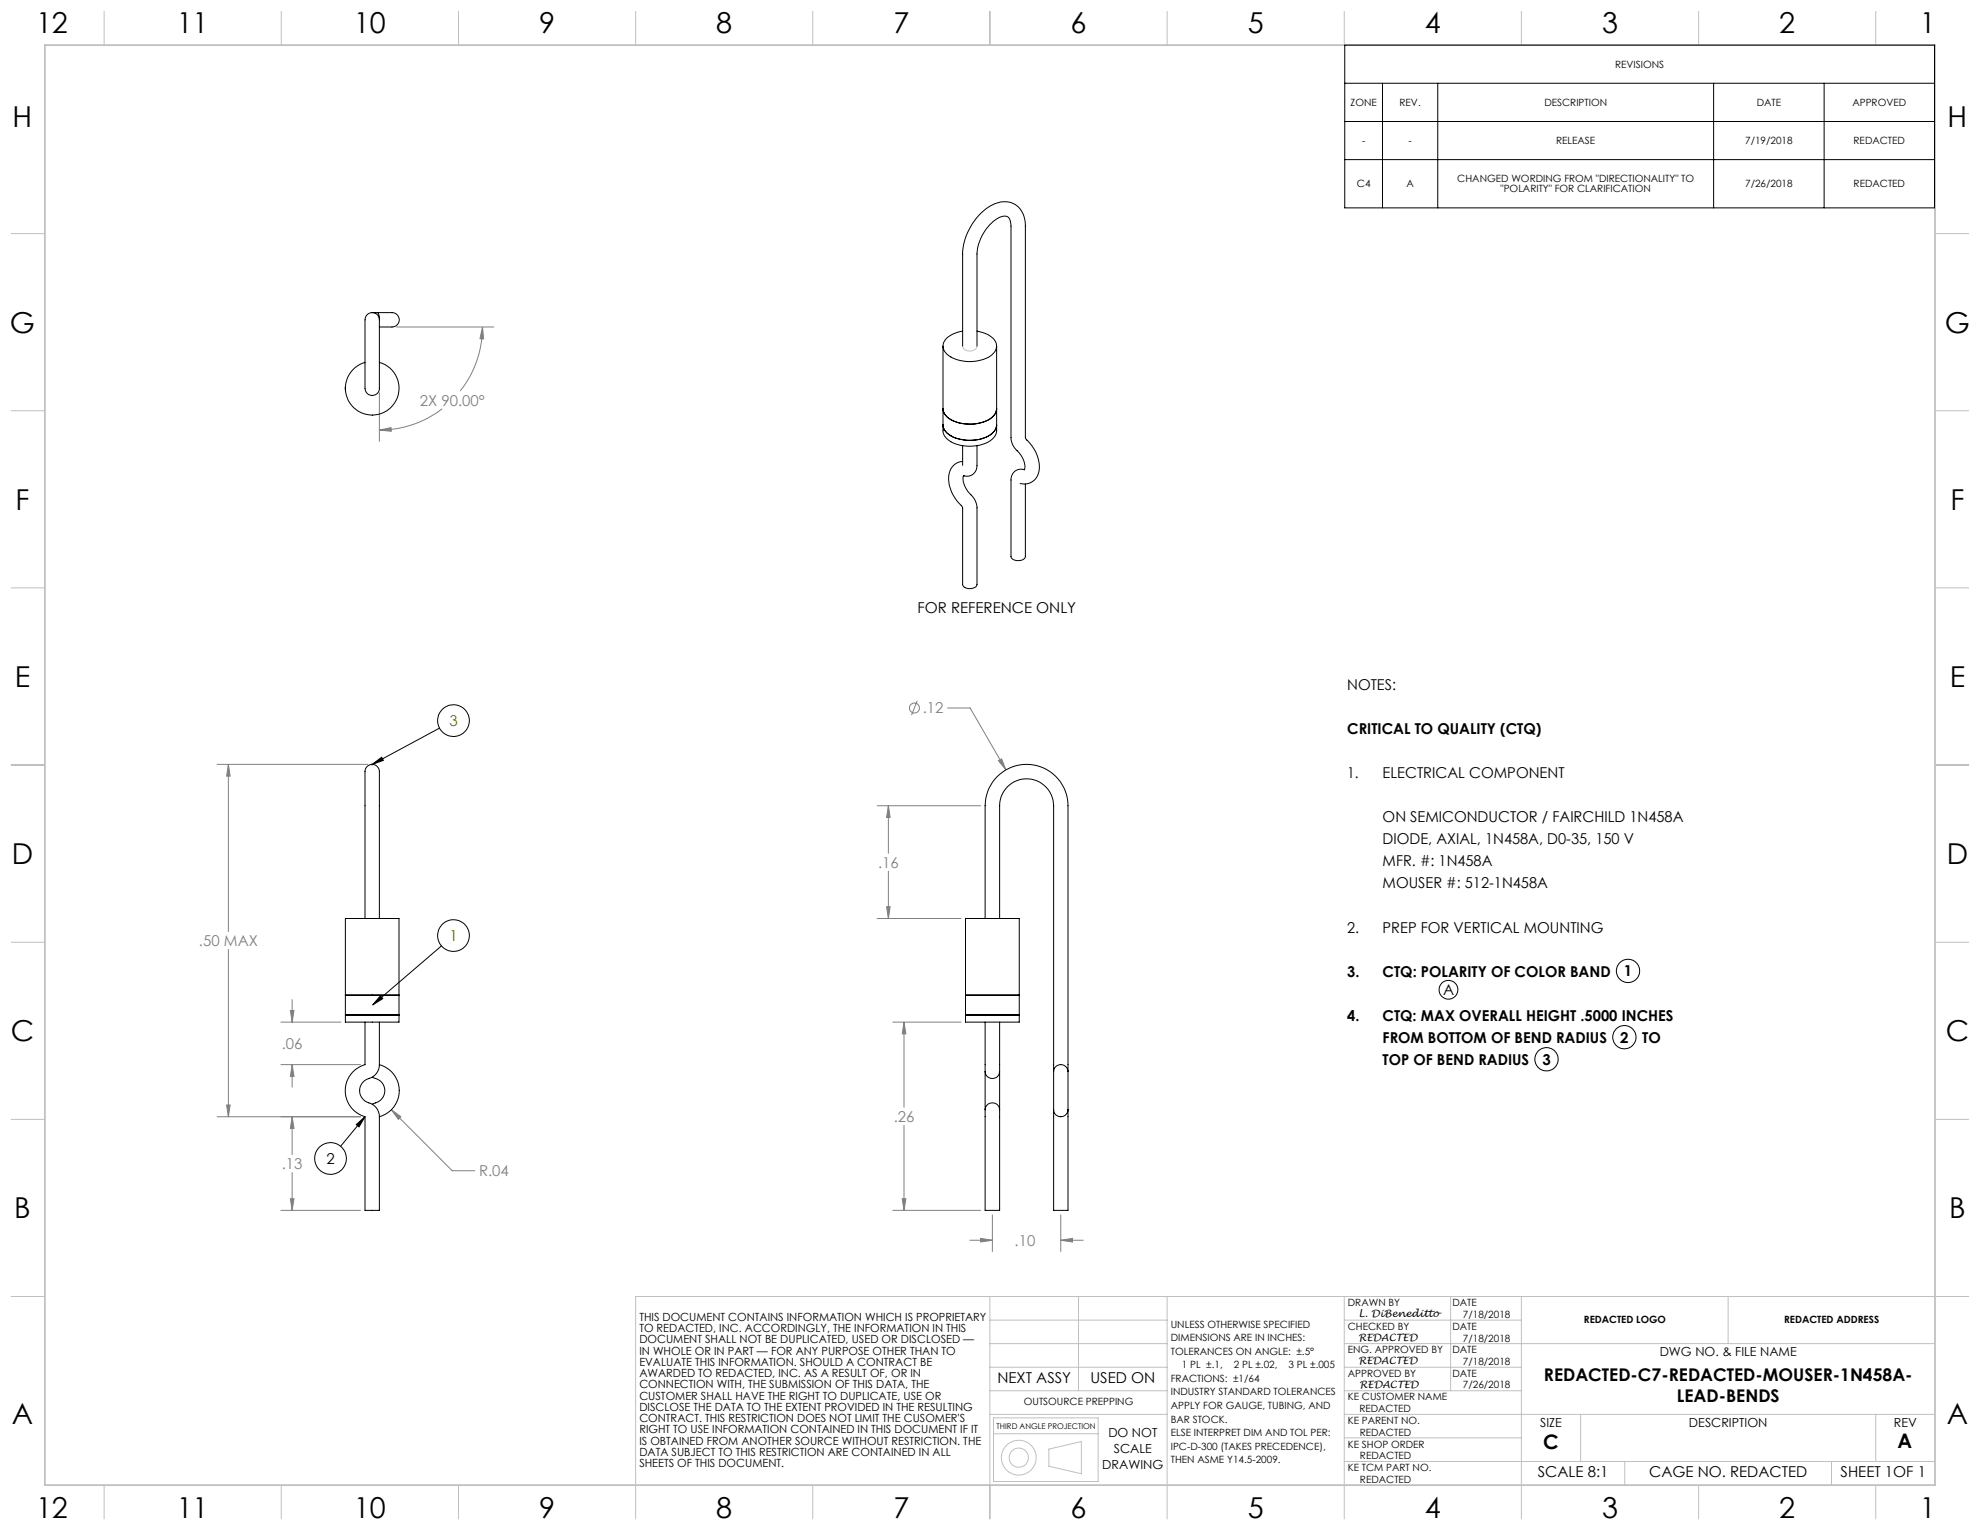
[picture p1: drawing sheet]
<svg xmlns="http://www.w3.org/2000/svg" width="559mm" height="432mm" viewBox="0 0 559 432" stroke-linecap="round" stroke-linejoin="round" font-family="sans-serif">
<g fill="none" stroke="#808080" stroke-width=".28">
<path d="M111.9 92.3h27.4M136.2 92.3l.3 3.3h-1zM136.2 92.3a28.9 28.9 0 0 1-6.3 18M107.1 110.8v13.8M124.8 115.4a29.4 29.4 0 0 1-17.7 6M107.1 121.4l3.2-.7 .1 1zM258.9 197.8l-1.7 4M267.4 199.8h6.4l10.1 17.5M61.3 215.7h42.5M64.5 215.7l.4 3.3h-.9zM64.5 215.7v47.2M281.8 214.7l.9-.5 1.2 3.1z"/>
<path d="M247.5 227.4h29.3M250.7 227.4v13.4M250.7 227.4l.5 3.3h-1zM247.5 259.2h23.7M250.2 255.9h1l-.5 3.3zM250.7 245.9v13.3M64.5 268v47.2M79.3 288.5h16.9M82 285.2h1l-.6 3.3zM82.4 282.1v6.4M252 288.5h19.2M255.1 288.5v24"/>
<path d="M255.1 288.5l.6 3.3h-1.1zM61.3 315.2h40.4M64 311.9h.9l-.4 3.3zM79.3 300.5h22.4M82.4 300.5v6.3M82.4 315.2v10.7M82.4 315.2l.6 3.3h-1zM82.4 300.5l.6 3.3h-1zM110.5 313.2l17.1 17.2h6.4M110.5 313.2l2.6 2-.7 .7zM255.1 317.6v24M82 338.3h1l-.6 3.3z"/>
<path d="M82.4 330.9v10.7M254.6 338.3h1.1l-.6 3.3zM79.3 341.6h22.4M252 341.6h24.8M273.7 350h6.4M276.8 349.5l3.3 .5-3.3 .5zM280.1 342.9v10.3M299.4 342.9v10.3M299.4 350h6.3M299.4 350l3.3-.5v1z"/>
<circle cx="258.1" cy="199.8" r="1.4"/>
</g>
<g fill="none" stroke="#000" stroke-width=".28">
<path d="M379.5 12.7h166.5v46h-166.5zM379.5 23.5h166.5M379.5 34.3h166.5M390.2 23.5v35.2M405.8 23.5v35.2M483.6 23.5v35.2M514.8 23.5v35.2M379.5 45h166.5M105.1 215.7l2.6-2 .5 .9zM124 205.5l-18.9 10.2M124.6 266.9l-19.4 16.7M107.4 281.1l.6 .7-2.8 1.8z"/>
<path d="M100.5 317.4l2.5-2.2-1.7 2.8zM103 315.2l-6.9 8.3"/>
<circle cx="128" cy="203.4" r="4.5"/>
<circle cx="128" cy="264" r="4.5"/>
<circle cx="408.8" cy="279.3" r="2.64"/>
<circle cx="459.5" cy="274" r="3.3"/>
<circle cx="436.4" cy="299" r="3.3"/>
<circle cx="458.4" cy="292.7" r="3.3"/>
<circle cx="93.3" cy="326.9" r="4.5"/>
</g>
<g fill="none" stroke="#c0c0c0" stroke-width=".28">
<path d="M29.4 3.2v9.5M79.4 3.2v9.5M129.4 3.2v9.5M179.4 3.2v9.5M229.4 3.2v9.5M279.4 3.2v9.5M329.4 3.2v9.5M379.4 3.2v9.5M429.4 3.2v9.5M479.4 3.2v9.5M529.4 3.2v9.5M3.1 65.9h9.6"/>
<path d="M546.1 65.9h9.5M271.7 97.7a2.18 2.18 0 0 0 2 1.4 2.18 2.18 0 0 0 2-1.4M3.1 115.9h9.6M546.1 115.9h9.5M3.1 165.9h9.6M546.1 165.9h9.5M3.1 215.9h9.6M546.1 215.9h9.5M3.1 265.9h9.6M546.1 265.9h9.5M3.1 315.9h9.6M546.1 315.9h9.5"/>
<path d="M3.1 365.9h9.6M279.4 365.9v53.2M279.4 379.2h50M279.4 372.6h50M304.4 365.9v26.6M329.4 365.9v53.2M379.4 365.9v62.8M379.4 379.2h166.7M379.4 372.6h50M409.4 365.9v26.6M429.4 365.9v53.2M487.7 365.9v13.3"/>
<path d="M555.6 365.9h-376.2v53.2M279.4 392.5h50M279.4 399.2h50M279.4 385.9h50M379.4 392.5h50M379.4 399.2h166.7M379.4 385.9h50M446.1 399.2v13.3M529.4 399.2v13.3M29.4 419.1v9.6M79.4 419.1v9.6M129.4 419.1v9.6"/>
<path d="M179.4 419.1v9.6M229.4 419.1v9.6M279.4 419.1v9.6M280.4 404.6h29.5M280.4 400.2h29.5v17.9h-29.5zM296 409l9.2-2.2v9.1l-9.2-2.1zM329.4 419.1v9.6M379.4 405.8h50M379.4 412.5h166.7M429.4 419.1v9.6M458.5 412.5v6.6M479.4 419.1v9.6"/>
<path d="M516.9 412.5v6.6M529.4 419.1v9.6"/>
<circle cx="287.5" cy="411.4" r="4.9"/>
<circle cx="287.5" cy="411.4" r="2.71"/>
</g>
<path d="M104.7 215.4l.7 .7M104.7 216.1l.7-.7M105.1 216.2v-1M105.6 215.7h-1" fill="none" stroke="#c0c0c0" stroke-width=".28" stroke-dasharray="1.3 .6" stroke-dashoffset=".5" stroke-linecap="butt"/>
<path d="M12.7 12.7h533.4v406.4h-533.4z" fill="none" stroke="#c0c0c0" stroke-width=".5"/>
<path d="M107.4 281.1l.6 .7-2.8 1.8zM100.5 317.4l2.5-2.2-1.7 2.8zM105.1 215.7l2.6-2 .5 .9z" fill="#000"/>
<g fill="#808080">
<path d="M64.5 215.7l.4 3.3h-.9zM64 311.9h.9l-.4 3.3z"/>
<path d="M82.4 315.2l.6 3.3h-1zM82 338.3h1l-.6 3.3zM82.4 300.5l.6 3.3h-1zM82 285.2h1l-.6 3.3zM110.5 313.2l1.9 2.7 .7-.7zM276.8 349.5l3.3 .5-3.3 .5zM299.4 350l3.3-.5v1zM250.7 227.4l.5 3.3h-1zM250.2 255.9h1l-.5 3.3zM255.1 288.5l.6 3.3h-1.1zM254.6 338.3h1.1l-.6 3.3zM281.8 214.7l2.1 2.6-1.2-3.1zM107.1 121.4l3.2-.7 .1 1zM136.2 92.3l.3 3.3h-1z"/>
</g>
<g fill="none" stroke="#000" stroke-width=".28">
<path d="M105.1 88.2a2.45 2.45 0 0 0-2.1 3.2v11.3a30.3 30.3 0 0 0 .3 7.9 2.1 2.1 0 0 0 2.7 .8 2.1 2.1 0 0 0 1.1-2.6v-18.5M105.1 88.2h1.4M105.1 88.2a1.98 1.98 0 0 1 2 2.1M106.5 88.2h3.4a2.13 2.13 0 0 1 2.8 2.1 2.13 2.13 0 0 1-2.8 2h-2.8M106.5 88.2a2.32 2.32 0 0 1 .6 2.1M266.1 97.7v23.9a4.7 4.7 0 0 0 4.3 3.9 10.6 10.6 0 0 0 10-1.9l.6-.9 .3-1v-24M271.7 97.7v-26a16.4 16.4 0 0 1 9.5-14.3 5.8 5.8 0 0 1 8.1 5.1l.2 61.2a11 11 0 0 1 3.6 9.7 4.2 4.2 0 0 1-5.2 3.1M271.7 93.5a6.9 6.9 0 0 0-5.4 3.3 3.6 3.6 0 0 0 2.7 4.3 11.4 11.4 0 0 0 11-1 3.1 3.1 0 0 0-.7-5.3l-1.2-.7-2.4-.6M275.7 97.7v-26a12.5 12.5 0 0 1 7-10.6 1.79 1.79 0 0 1 1.9 .2 1.79 1.79 0 0 1 .7 1.8v60.4a5.7 5.7 0 0 0 2.2 4.2 5.2 5.2 0 0 1 1.6 4.9v-.1a2.9 2.9 0 0 0-3.8 3v21.6a2.45 2.45 0 0 0 3.9 .5l.2-.5v-20.5M97.5 109v1.1M103 102.3a7.6 7.6 0 0 0-4.2 11.6 7.6 7.6 0 0 0 12.4 0 7.6 7.6 0 0 0-4.1-11.6M266.1 119.9a4.5 4.5 0 0 0 3.6 3.7 11.4 11.4 0 0 0 10.3-1.3l1-1.3 .3-1.1"/>
<path d="M266.1 115.4a4.4 4.4 0 0 0 3.6 3.6 11.3 11.3 0 0 0 10.3-1.2l1-1.3 .3-1.1M271.7 125.8v5.5M275.7 125.8v5.5a2.88 2.88 0 0 1-3.8 3h.1a4.9 4.9 0 0 0 1.5 4.8 5.9 5.9 0 0 1 2.2 4.2v21.7a2.43 2.43 0 0 1-3.7 .6l-.3-.6-.1-21.9a11 11 0 0 1-3.7-9.7 4.1 4.1 0 0 1 3.8-3.2M97.5 259.2h15.1v29.3h-15.1zM103 259.2v-40.7a2.13 2.13 0 0 1 2-2.8 2.13 2.13 0 0 1 2.1 2.8v40.7M272.5 259.2h15.2v29.3h-15.2zM278 259.2v-31.8a11.7 11.7 0 0 1 11.7-11.7 11.7 11.7 0 0 1 11.7 11.7v75M282.1 259.2v-31.8a7.6 7.6 0 0 1 7.6-7.6 7.6 7.6 0 0 1 7.7 7.6v75M97.5 286.5h15.1M97.5 280.8h15.1M103 288.5v12a7.6 7.6 0 0 0-5.6 7.3 7.6 7.6 0 0 0 5.6 7.4v26.4h4.1v-26.4M107.1 288.5v12"/>
<path d="M272.5 286.5h15.2M272.5 280.8h15.2M278 288.5v13.9M282.1 288.5v13.9M105.1 304a4 4 0 0 1 3.4 4.4 4.1 4.1 0 0 1-3.4 3.2M107.1 300.5a4.2 4.2 0 0 1-3.5 4.1 3.6 3.6 0 0 0-2.1 3.9 3.6 3.6 0 0 0 3.2 3l.6 .3a4.1 4.1 0 0 1 1.8 3.4M107.1 300.5a7.6 7.6 0 0 1 5.6 7.3 7.6 7.6 0 0 1-5.6 7.4M278 313.2v28.4h4.1v-28.4M278 302.4v10.8M278 313.2a2.05 2.05 0 0 1 2.1-1.9 2.05 2.05 0 0 1 2 1.9M278 302.4a2.05 2.05 0 0 0 2.1 2 2.05 2.05 0 0 0 2-2M282.1 302.4v10.8"/>
<path d="M297.4 302.4v10.8M297.4 313.2v28.4h4v-28.4M297.4 302.4a2.03 2.03 0 0 1 2-1.9 2.03 2.03 0 0 1 2 1.9M297.4 313.2a2.03 2.03 0 0 0 2 2 2.03 2.03 0 0 0 2-2M301.4 302.4v10.8"/>
</g>
<g font-size="8.1">
<text x="10.2" y="9.3">12</text>
<text x="49.9" y="9.3">11</text>
<text x="99.9" y="9.3">10</text>
<text x="152.1" y="9.3">9</text>
<text x="202.1" y="9.3">8</text>
<text x="252.1" y="9.3">7</text>
<text x="302.1" y="9.3">6</text>
<text x="352.1" y="9.3">5</text>
<text x="402.1" y="9.3">4</text>
<text x="452.1" y="9.3">3</text>
<text x="502.1" y="9.3">2</text>
<text x="541.8" y="9.3">1</text>
<text x="3.5" y="35.9">H</text>
<text x="549.6" y="35.9">H</text>
<text x="2.8" y="93.9">G</text>
<text x="548.9" y="93.9">G</text>
<text x="4.4" y="143.9">F</text>
<text x="550.5" y="143.9">F</text>
<text x="4.1" y="193.9">E</text>
<text x="550.2" y="193.9">E</text>
<text x="3.3" y="243.9">D</text>
<text x="549.4" y="243.9">D</text>
<text x="3" y="293.9">C</text>
<text x="549.1" y="293.9">C</text>
<text x="4" y="343.9">B</text>
<text x="550.1" y="343.9">B</text>
<text x="3.3" y="401.8">A</text>
<text x="549.4" y="401.8">A</text>
<text x="10.2" y="428.4">12</text>
<text x="49.9" y="428.4">11</text>
<text x="99.9" y="428.4">10</text>
<text x="152.1" y="428.4">9</text>
<text x="202.1" y="428.4">8</text>
<text x="252.1" y="428.4">7</text>
<text x="302.1" y="428.4">6</text>
<text x="352.1" y="428.4">5</text>
<text x="402.1" y="428.4">4</text>
<text x="452.1" y="428.4">3</text>
<text x="502.1" y="428.4">2</text>
<text x="541.8" y="428.4">1</text>
</g>
<g font-size="5.6">
<text x="435.6" y="409">C</text>
<text x="535.5" y="408.7">A</text>
</g>
<g font-size="4.9">
<text x="435.7" y="389.8">REDACTED-C7-REDACTED-MOUSER-1N458A-</text>
<text x="473.2" y="395.7">LEAD-BENDS</text>
</g>
<g font-size="4.2" fill="#808080">
<text x="118.5" y="114.4">2X 90.00°</text>
<text x="260.4" y="201.4">.12</text>
<text x="247.8" y="244.9">.16</text>
<text x="56.1" y="267">.50 MAX</text>
<text x="79.5" y="296.1">.06</text>
<text x="252.2" y="316.6">.26</text>
<text x="79.5" y="330">.13</text>
<text x="135.2" y="332">R.04</text>
<text x="286.4" y="351.6">.10</text>
</g>
<g font-size="4.2">
<text x="259" y="173">FOR REFERENCE ONLY</text>
<text x="380.2" y="194.6">NOTES:</text>
<text x="380.2" y="207.1">CRITICAL TO QUALITY (CTQ)</text>
<text x="380.2" y="219.5">1.</text>
<text x="390.2" y="219.5">ELECTRICAL COMPONENT</text>
<text x="390.2" y="232">ON SEMICONDUCTOR / FAIRCHILD 1N458A</text>
<text x="390.2" y="238.2">DIODE, AXIAL, 1N458A, D0-35, 150 V</text>
<text x="390.2" y="244.5">MFR. #: 1N458A</text>
<text x="390.2" y="250.7">MOUSER #: 512-1N458A</text>
<text x="380.2" y="263.2">2.</text>
<text x="390.2" y="263.2">PREP FOR VERTICAL MOUNTING</text>
<text x="380.2" y="275.6">3.</text>
<text x="390.2" y="275.6">CTQ: POLARITY OF COLOR BAND</text>
<text x="458.3" y="275.5">1</text>
<text x="407.3" y="280.7">A</text>
<text x="380.2" y="288.1">4.</text>
<text x="390.2" y="288.1">CTQ: MAX OVERALL HEIGHT .5000 INCHES</text>
<text x="390.2" y="294.3">FROM BOTTOM OF BEND RADIUS</text>
<text x="457.3" y="294.2">2</text>
<text x="463.4" y="294.3">TO</text>
<text x="390.2" y="300.6">TOP OF BEND RADIUS</text>
<text x="435.3" y="300.5">3</text>
<text x="92.1" y="328.4">2</text>
<text x="281.5" y="390.4">NEXT ASSY</text>
<text x="307.8" y="390.4">USED ON</text>
<text x="434" y="417">SCALE 8:1</text>
<text x="465.4" y="417">CAGE NO. REDACTED</text>
<text x="519.5" y="417">SHEET 1OF 1</text>
</g>
<g font-size="4.2" fill="#808000">
<text x="126.8" y="204.9">3</text>
<text x="126.8" y="265.5">1</text>
</g>
<g font-size="3.5">
<text x="468.4" y="382.7">DWG NO. &amp; FILE NAME</text>
<text x="312.8" y="405.6">DO NOT</text>
<text x="434.7" y="402.7">SIZE</text>
<text x="476.7" y="402.7">DESCRIPTION</text>
<text x="534.5" y="402.7">REV</text>
<text x="314.3" y="410.1">SCALE</text>
<text x="311.1" y="414.6">DRAWING</text>
</g>
<g font-size="3.2">
<text x="180.4" y="372.8">THIS DOCUMENT CONTAINS INFORMATION WHICH IS PROPRIETARY</text>
<text x="180.4" y="376">TO REDACTED, INC. ACCORDINGLY, THE INFORMATION IN THIS</text>
<text x="180.4" y="379.1">DOCUMENT SHALL NOT BE DUPLICATED, USED OR DISCLOSED —</text>
<text x="180.4" y="382.3">IN WHOLE OR IN PART — FOR ANY PURPOSE OTHER THAN TO</text>
<text x="180.4" y="385.5">EVALUATE THIS INFORMATION. SHOULD A CONTRACT BE</text>
<text x="180.4" y="388.7">AWARDED TO REDACTED, INC. AS A RESULT OF, OR IN</text>
<text x="180.4" y="391.8">CONNECTION WITH, THE SUBMISSION OF THIS DATA, THE</text>
<text x="180.4" y="395">CUSTOMER SHALL HAVE THE RIGHT TO DUPLICATE, USE OR</text>
<text x="180.4" y="398.2">DISCLOSE THE DATA TO THE EXTENT PROVIDED IN THE RESULTING</text>
<text x="180.4" y="401.4">CONTRACT. THIS RESTRICTION DOES NOT LIMIT THE CUSOMER'S</text>
<text x="180.4" y="404.5">RIGHT TO USE INFORMATION CONTAINED IN THIS DOCUMENT IF IT</text>
<text x="180.4" y="407.7">IS OBTAINED FROM ANOTHER SOURCE WITHOUT RESTRICTION. THE</text>
<text x="180.4" y="410.9">DATA SUBJECT TO THIS RESTRICTION ARE CONTAINED IN ALL</text>
<text x="180.4" y="414.1">SHEETS OF THIS DOCUMENT.</text>
</g>
<g font-size="2.8">
<text x="455.8" y="19.2">REVISIONS</text>
<text x="381.2" y="29.9">ZONE</text>
<text x="395" y="29.9">REV.</text>
<text x="435.9" y="29.9">DESCRIPTION</text>
<text x="495.8" y="29.9">DATE</text>
<text x="522.8" y="29.9">APPROVED</text>
<text x="384.4" y="40.7">-</text>
<text x="397.5" y="40.7">-</text>
<text x="439.2" y="40.7">RELEASE</text>
<text x="492.5" y="40.7">7/19/2018</text>
<text x="523.1" y="40.7">REDACTED</text>
<text x="382.9" y="52.9">C4</text>
<text x="396.9" y="52.9">A</text>
<text x="411.3" y="51.5">CHANGED WORDING FROM &quot;DIRECTIONALITY&quot; TO</text>
<text x="492.5" y="52.9">7/26/2018</text>
<text x="523.1" y="52.9">REDACTED</text>
<text x="423.5" y="54.3">&quot;POLARITY&quot; FOR CLARIFICATION</text>
<text x="380.4" y="368.6">DRAWN BY</text>
<text x="383.4" y="371.7">L. DiBeneditto</text>
<text x="409.9" y="368.6">DATE</text>
<text x="412.9" y="372">7/18/2018</text>
<text x="330.4" y="374.7">UNLESS OTHERWISE SPECIFIED</text>
<text x="380.4" y="375.3">CHECKED BY</text>
<text x="409.9" y="375.3">DATE</text>
<text x="447" y="373.4">REDACTED LOGO</text>
<text x="503.5" y="373.4">REDACTED ADDRESS</text>
<text x="330.4" y="378.5">DIMENSIONS ARE IN INCHES:</text>
<text x="330.4" y="382.4">TOLERANCES ON ANGLE: ±.5°</text>
<text x="380.4" y="381.9">ENG. APPROVED BY</text>
<text x="383.4" y="378.5">REDACTED</text>
<text x="409.9" y="381.9">DATE</text>
<text x="412.9" y="378.6">7/18/2018</text>
<text x="333.5" y="386.2">1 PL ±.1,</text>
<text x="348.2" y="386.2">2 PL ±.02,</text>
<text x="363.7" y="386.2">3 PL ±.005</text>
<text x="380.4" y="388.6">APPROVED BY</text>
<text x="383.4" y="385">REDACTED</text>
<text x="409.9" y="388.6">DATE</text>
<text x="412.9" y="385.1">7/18/2018</text>
<text x="330.4" y="390">FRACTIONS: ±1/64</text>
<text x="330.4" y="393.8">INDUSTRY STANDARD TOLERANCES</text>
<text x="380.4" y="395.2">KE CUSTOMER NAME</text>
<text x="383.7" y="391.6">REDACTED</text>
<text x="412.9" y="391.8">7/26/2018</text>
<text x="288.9" y="396.6">OUTSOURCE PREPPING</text>
<text x="330.4" y="397.6">APPLY FOR GAUGE, TUBING, AND</text>
<text x="330.4" y="401.5">BAR STOCK.</text>
<text x="380.4" y="401.9">KE PARENT NO.</text>
<text x="383.6" y="398.6">REDACTED</text>
<text x="330.4" y="405.3">ELSE INTERPRET DIM AND TOL PER:</text>
<text x="383.7" y="405.2">REDACTED</text>
<text x="330.4" y="409.1">IPC-D-300 (TAKES PRECEDENCE),</text>
<text x="330.4" y="412.9">THEN ASME Y14.5-2009.</text>
<text x="380.4" y="408.5">KE SHOP ORDER</text>
<text x="383.8" y="411.9">REDACTED</text>
<text x="380.4" y="415.2">KE TCM PART NO.</text>
<text x="383.8" y="418.5">REDACTED</text>
</g>
<text font-size="2.2" x="281.3" y="403.3">THIRD ANGLE PROJECTION</text>
</svg>
